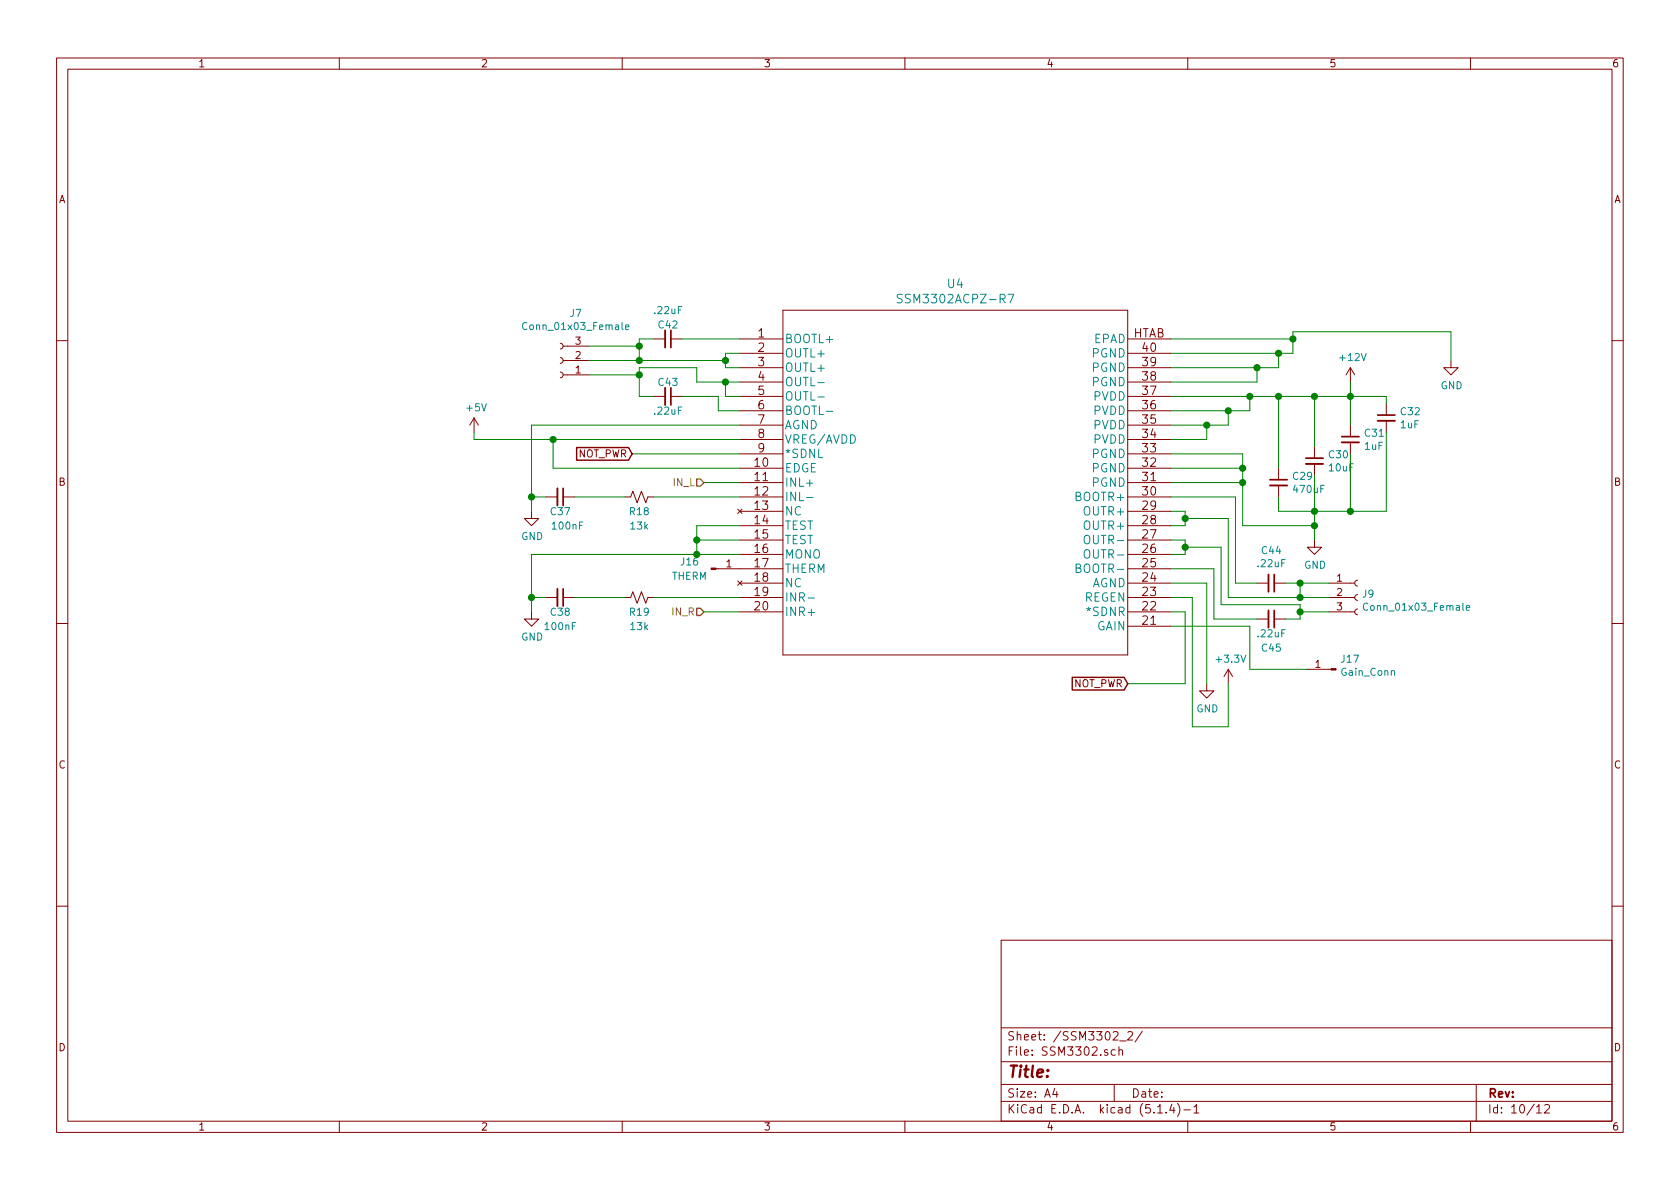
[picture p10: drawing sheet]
<svg xmlns="http://www.w3.org/2000/svg" width="297mm" height="210mm" viewBox="0 0 297 210" stroke-linecap="round" stroke-linejoin="round" font-family="sans-serif">
<g fill="none" stroke="#840000" stroke-width=".18">
<path d="M10 10.3h277v189.9h-277zM12 12.2h273v186.1h-273zM60 10.3v1.9M110 10.3v1.9M160 10.3v1.9M210 10.3v1.9M260 10.3v1.9M115.6 59.9h2M118.6 59.9h2M130.8 59.9h7.6M138.4 54.9h61v60.9h-61zM199.4 59.9h7.6"/>
<path d="M10 60.2h2M83.8 73.9l-.7 1.3M83.8 73.9v2.5M83.8 73.9l.8 1.3M99.1 60.7l.3 .1 .2 .3-.2 .4-.3 .2M99.1 63.2l.3 .2 .2 .2-.2 .5-.3 .2M99.1 65.8l.3 .1 .2 .3-.2 .4-.3 .2M99.6 61.2h4.5M99.6 63.7h4.5M99.6 66.3h4.5M115.6 70.1h2M118.6 70.1h2"/>
<path d="M130.8 62.5h7.6M130.8 65h7.6M130.8 67.6h7.6M130.8 70.1h7.6M130.8 72.6h7.6M130.8 75.2h7.6M130.8 77.7h7.6M199.4 62.5h7.6M199.4 65h7.6M199.4 67.6h7.6M199.4 70.1h7.6M199.4 72.6h7.6"/>
<path d="M199.4 75.2h7.6M199.4 77.7h7.6M232.4 79v2M238.8 65l-.8 1.3M238.8 65v2.6M238.8 75.2v2M238.8 78.2v2.1M238.8 65l.7 1.3M245.1 71.4v2M245.1 74.4v2M256.5 63.7v1.3h1.3l-1.3 1.3-1.2-1.3h1.2M285 60.2h2"/>
<path d="M94 90.4v1.3h1.2l-1.2 1.3-1.3-1.3h1.3M96.5 87.9h2.1M99.6 87.9h2M110.5 87.9h1l.4-1 .7 2 .8-2 .8 2 .4-1h1M130.4 90l.8 .8M130.8 87.9h7.6M130.8 80.3h7.6M130.8 82.8h7.6M130.8 85.3h7.6M130.8 90.4h7.6M130.8 93h7.6M130.8 95.5h7.6"/>
<path d="M130.8 98h7.6M131.2 90l-.8 .8M199.4 87.9h7.6M199.4 80.3h7.6M199.4 82.8h7.6M199.4 85.3h7.6M199.4 90.4h7.6M199.4 93h7.6M199.4 95.5h7.6M199.4 98h7.6M226.1 82.8v2M226.1 85.8v2.1"/>
<path d="M232.4 95.5v1.3h1.3l-1.3 1.2-1.3-1.2h1.3M232.4 82v2.1M10 110.3h2M94 108.2v1.3h1.2l-1.2 1.2-1.3-1.2h1.3M96.5 105.7h2.1M99.6 105.7h2M110.5 105.7h1l.4-1.1 .7 2.1 .8-2.1 .8 2.1 .4-1h1M126.6 100.6h11.8M130.4 102.7l.8 .8M130.8 108.2h7.6M130.8 105.7h7.6M130.8 103.1h7.6"/>
<path d="M131.2 102.7l-.8 .8M199.4 108.2h7.6M199.4 105.7h7.6M199.4 103.1h7.6M199.4 100.6h7.6M199.4 110.7h7.6M217.2 118.4l-.8 1.2M217.2 118.4v2.5M217.2 118.4l.7 1.2M222.2 103.1h2.1M222.2 109.5h2.1M225.3 103.1h2"/>
<path d="M225.3 109.5h2M231.1 118.4h4.3M234.9 108.2h4.6M234.9 105.7h4.6M234.9 103.1h4.6M240 107.7l-.3 .1-.2 .3 .1 .4 .4 .2M240 105.2l-.3 .1-.2 .3 .1 .4 .4 .2M240 102.6l-.3 .1-.2 .3 .1 .4 .4 .2M285 110.3h2M213.4 120.9v1.3h1.2l-1.2 1.2-1.3-1.2h1.3M10 160.2h2M177 166.3h108v32h-108z"/>
<path d="M285 160.2h2M60 198.3v1.9M110 198.3v1.9M160 198.3v1.9M177 194.8h108M177 191.8h108M177 187.8h108M177 181.8h108M186.5 192.5l-.4 1h1M186.8 193v1M197 191.8v3M197.2 185.7l-.4-.1-.3 .3v.6l.3 .1 .4-.1"/>
<path d="M197.8 185.7l.2-.1 .4 .1 .1 .9M197.8 185.1v1.5M198 184.1h1.1M199.4 182.6l.2-.2h.4l.3 .4-1 1.1h1M202 182.3l-1.3 2M204.7 196.8h.8M206.2 196.7v.1M207.2 195.2l-.4 1.1h.9M207.5 195.8v1M208.2 195.1a1.71 1.71 0 0 1 0 2.3M209.3 196.3h1.2M210 198.3v1.9"/>
<path d="M211.1 195.8l.4-.5v1.5M211.1 196.8h.9M260 198.3v1.9M261 191.8v6.5M271.7 195.8l.4-.5v1.5M271.7 196.8h.8M273.1 195.5l.2-.2h.4l.2 .2 .1 .3-.1 .2-.9 .8h1"/>
</g>
<g fill="none" stroke="#008484" stroke-width=".18">
<path d="M93.2 57.1a.6 .6 0 0 0-.9 .5 .6 .6 0 0 0 .6 .7l.3-.1M110.6 57.9l.6-.1-.1-.3-.3-.1-.2 .2v.6h.5M159.5 52.1a.68 .68 0 0 0-.8 .1v.4l.7 .4v.4a.62 .62 0 0 1-.8 .1M178.2 52h1l-.6 1.6M144.6 67.7h1.1M144.6 70.2h1.1M146.1 72.7h1.1M142.6 88h1.1M191.8 97.4a.49 .49 0 0 1 .5-.2 .49 .49 0 0 1 .4 .5v.5a.5 .5 0 0 1-.5 .5 .5 .5 0 0 1-.5-.5zM191.8 94.9a.49 .49 0 0 1 .5-.2 .49 .49 0 0 1 .4 .5v.5a.5 .5 0 0 1-.5 .5 .5 .5 0 0 1-.5-.5zM142.9 105.8h1.1M190.3 100.5h.5l.2-.2 .1-.3-.3-.3h-.5v1.5h.5l.3-.2a.41 .41 0 0 0-.3-.5"/>
<path d="M241.8 106.8a.6 .6 0 0 0-.8 .4 .6 .6 0 0 0 .6 .7l.2-.1M259.3 107.5l.6-.1-.1-.3h-.4l-.1 .2v.6h.5"/>
</g>
<path d="M117.6 58.4v3.1M117.6 68.6v3M237.2 78.2h3.1M243.6 74.4h3M98.6 86.4v3M224.5 85.8h3.1M230.9 82h3M98.6 104.1v3.1M224.3 101.6v3M224.3 107.9v3.1" fill="none" stroke="#840000" stroke-width=".33"/>
<path d="M118.6 58.4v3.1M118.6 68.6v3M237.2 77.2h3.1M243.6 73.4h3M99.6 86.4v3M224.5 84.8h3.1M230.9 81h3M99.6 104.1v3.1M225.3 101.6v3M225.3 107.9v3.1" fill="none" stroke="#840000" stroke-width=".3"/>
<g fill="#840000" stroke="#840000" stroke-width=".18">
<path d="M235.4 118.2h.8v.3h-.8z"/>
<path d="M125.7 100.5h.9v.2h-.9z"/>
</g>
<g fill="none" stroke="#008400" stroke-width=".18">
<path d="M115.6 59.9h-2.6v3.8M120.6 59.9h10.2M207 59.9h21.6M83.8 76.4v1.3h47M97.8 77.7v5.1h33M104.1 63.7h24.2M104.1 61.2h8.9M104.1 66.3h8.9M120.6 70.1h6.4v2.5h3.8M128.3 67.6v2.5h2.5M130.8 67.6h-7.6v-2.6h-10.2v5.1h2.6M130.8 62.5h-2.5v2.5h2.5"/>
<path d="M130.8 75.2h-36.8v15.2M207 70.1h38.1v1.3M207 62.5h21.6v-3.8h27.9v5M213.4 75.2v2.5h-6.4M217.2 72.6v2.6h-10.2M221 70.1v2.5h-14M222.2 65v2.6h-15.2M226.1 62.5v2.5h-19.1M226.1 70.1v12.7M232.4 70.1v8.9M238.8 67.6v7.6M245.1 76.4v14h-19v-2.5"/>
<path d="M94 87.9h2.5M101.6 87.9h8.9M111.8 80.3h19M115.6 87.9h15.2M123.2 95.5h7.6M124.5 85.3h6.3M130.8 93h-7.6v5M130.8 98h-36.8v10.2M207 87.9h11.4v15.2h3.8M207 85.3h12.7M207 90.4h2.5v2.6h-2.5M207 80.3h12.7v12.7h12.7"/>
<path d="M207 95.5h2.5v2.5h-2.5M207 82.8h12.7M209.5 96.8h6.4v10.1h14v2.6h-2.6M209.5 91.7h7.7v14h17.7M232.4 84.1v11.4M238.8 80.3v10.1M94 105.7h2.5M101.6 105.7h8.9M115.6 105.7h15.2M124.5 108.2h6.3M207 105.7h3.8v22.8h6.4v-7.6M207 100.6h7.6v8.9h7.6"/>
<path d="M207 103.1h6.4v17.8M207 108.2h2.5v12.7h-10.1M207 110.7h14v7.7h10.1M227.3 103.1h7.6M229.9 103.1v2.6M229.9 108.2h5"/>
</g>
<path d="M123.2 84.7h.6l.7 .6-.7 .7h-.6zM123.2 107.6h.6l.7 .6-.7 .6h-.6z" fill="none" stroke="#848400" stroke-width=".25"/>
<path d="M102 79.1h9.1l.7 1.2-.7 1.1h-9.1zM189.6 119.8h9.2l.6 1.1-.6 1.1h-9.2z" fill="none" stroke="#840000" stroke-width=".25"/>
<g fill="#008400" stroke="#008400" stroke-width=".25">
<circle cx="123.2" cy="98" r=".51"/>
<circle cx="226.1" cy="70.1" r=".51"/>
<circle cx="209.6" cy="96.8" r=".51"/>
<circle cx="213.4" cy="75.2" r=".51"/>
<circle cx="229.9" cy="105.7" r=".51"/>
<circle cx="123.2" cy="95.5" r=".51"/>
<circle cx="232.4" cy="90.4" r=".51"/>
<circle cx="97.8" cy="77.7" r=".51"/>
<circle cx="238.8" cy="70.1" r=".51"/>
<circle cx="228.6" cy="59.9" r=".51"/>
<circle cx="238.8" cy="90.4" r=".51"/>
<circle cx="232.4" cy="70.1" r=".51"/>
<circle cx="222.3" cy="65" r=".51"/>
<circle cx="113" cy="63.7" r=".51"/>
<circle cx="128.3" cy="67.6" r=".51"/>
<circle cx="113" cy="61.2" r=".51"/>
<circle cx="113" cy="66.3" r=".51"/>
<circle cx="226.1" cy="62.5" r=".51"/>
<circle cx="94" cy="105.7" r=".51"/>
<circle cx="94" cy="87.9" r=".51"/>
<circle cx="229.9" cy="103.1" r=".51"/>
<circle cx="128.3" cy="63.7" r=".51"/>
<circle cx="219.7" cy="85.3" r=".51"/>
<circle cx="219.7" cy="82.8" r=".51"/>
<circle cx="232.4" cy="93" r=".51"/>
<circle cx="209.6" cy="91.7" r=".51"/>
<circle cx="217.2" cy="72.6" r=".51"/>
<circle cx="229.9" cy="108.2" r=".51"/>
<circle cx="221" cy="70.1" r=".51"/>
</g>
<text font-size="2.8" fill="#840000" x="178" y="190.5">Title:</text>
<g font-size="2.1" fill="#008484">
<text x="159.7" y="53.6">SSM3302ACPZ-R7</text>
<text x="167.6" y="50.9">U4</text>
<text x="138.7" y="60.7">BOOTL+</text>
<text x="138.7" y="63.2">OUTL+</text>
<text x="138.7" y="65.8">OUTL+</text>
<text x="193.1" y="65.8">PGND</text>
<text x="193.1" y="63.2">PGND</text>
<text x="193.3" y="60.7">EPAD</text>
<text x="138.7" y="68.3">OUTL-</text>
<text x="138.7" y="70.8">OUTL-</text>
<text x="193.1" y="68.3">PGND</text>
<text x="193.3" y="70.8">PVDD</text>
<text x="138.7" y="73.4">BOOTL-</text>
<text x="138.7" y="75.9">AGND</text>
<text x="193.3" y="75.9">PVDD</text>
<text x="193.3" y="73.4">PVDD</text>
<text x="138.7" y="78.5">VREG/AVDD</text>
<text x="138.7" y="81">*SDNL</text>
<text x="138.7" y="83.5">EDGE</text>
<text x="193.1" y="83.5">PGND</text>
<text x="193.1" y="81">PGND</text>
<text x="193.3" y="78.5">PVDD</text>
<text x="138.7" y="86.1">INL+</text>
<text x="138.7" y="88.6">INL-</text>
<text x="190.4" y="88.6">BOOTR+</text>
<text x="193.1" y="86.1">PGND</text>
<text x="138.7" y="91.2">NC</text>
<text x="138.7" y="93.7">TEST</text>
<text x="192" y="93.7">OUTR+</text>
<text x="192" y="91.2">OUTR+</text>
<text x="138.7" y="96.2">TEST</text>
<text x="138.7" y="98.8">MONO</text>
<text x="138.7" y="101.3">THERM</text>
<text x="190.9" y="101.3">BOOTR-</text>
<text x="192.5" y="98.8">OUTR-</text>
<text x="192.5" y="96.2">OUTR-</text>
<text x="138.7" y="103.9">NC</text>
<text x="138.7" y="106.4">INR-</text>
<text x="191.7" y="106.4">REGEN</text>
<text x="193" y="103.9">AGND</text>
<text x="138.7" y="108.9">INR+</text>
<text x="192.4" y="108.9">*SDNR</text>
<text x="193.9" y="111.5">GAIN</text>
</g>
<g font-size="2.1" fill="#840000">
<text x="134" y="59.7">1</text>
<text x="200.3" y="59.7">HTAB</text>
<text x="134" y="62.2">2</text>
<text x="134" y="64.8">3</text>
<text x="202.1" y="64.8">39</text>
<text x="202.1" y="62.2">40</text>
<text x="134" y="67.3">4</text>
<text x="134" y="69.8">5</text>
<text x="202.1" y="69.8">37</text>
<text x="202.1" y="67.3">38</text>
<text x="134" y="72.4">6</text>
<text x="134" y="74.9">7</text>
<text x="134" y="77.5">8</text>
<text x="202.1" y="77.5">34</text>
<text x="202.1" y="74.9">35</text>
<text x="202.1" y="72.4">36</text>
<text x="133.5" y="82.5">10</text>
<text x="134" y="80">9</text>
<text x="202.1" y="82.5">32</text>
<text x="202.1" y="80">33</text>
<text x="133.5" y="85.1">11</text>
<text x="133.5" y="87.6">12</text>
<text x="202.1" y="87.6">30</text>
<text x="202.1" y="85.1">31</text>
<text x="133.5" y="90.2">13</text>
<text x="133.5" y="92.7">14</text>
<text x="133.5" y="95.2">15</text>
<text x="202.1" y="95.2">27</text>
<text x="202.1" y="92.7">28</text>
<text x="202.1" y="90.2">29</text>
<text x="133.5" y="97.8">16</text>
<text x="133.5" y="100.3">17</text>
<text x="202.1" y="100.3">25</text>
<text x="202.1" y="97.8">26</text>
<text x="133.5" y="102.9">18</text>
<text x="133.5" y="105.4">19</text>
<text x="133.5" y="107.9">20</text>
<text x="202.1" y="107.9">22</text>
<text x="202.1" y="105.4">23</text>
<text x="202.1" y="102.9">24</text>
<text x="202.1" y="110.5">21</text>
<text x="178" y="184">Sheet: /SSM3302_2/</text>
<text x="178" y="186.7">File: SSM3302.sch</text>
<text x="178" y="196.9">KiCad E.D.A. kicad (5.1.4)-1</text>
<text x="178" y="194.1">Size: A4</text>
<text x="200" y="194.1">Date:</text>
<text x="263" y="194.1">Rev:</text>
<text x="263" y="196.9">Id: 10/12</text>
</g>
<g font-size="1.8" fill="#840000">
<text x="35" y="11.9">1</text>
<text x="85" y="11.9">2</text>
<text x="135" y="11.9">3</text>
<text x="185" y="11.9">4</text>
<text x="235" y="11.9">5</text>
<text x="285" y="11.9">6</text>
<text x="10.4" y="35.9">A</text>
<text x="285.4" y="35.9">A</text>
<text x="101.8" y="63.5">2</text>
<text x="101.8" y="61">3</text>
<text x="101.8" y="66">1</text>
<text x="102.1" y="80.9">NOT_PWR</text>
<text x="10.4" y="85.9">B</text>
<text x="285.4" y="85.9">B</text>
<text x="128.4" y="100.3">1</text>
<text x="236.4" y="102.9">1</text>
<text x="236.4" y="105.4">2</text>
<text x="236.4" y="107.9">3</text>
<text x="232.6" y="118.1">1</text>
<text x="189.8" y="121.5">NOT_PWR</text>
<text x="10.4" y="135.9">C</text>
<text x="285.4" y="135.9">C</text>
<text x="10.4" y="185.9">D</text>
<text x="285.4" y="185.9">D</text>
<text x="35" y="199.9">1</text>
<text x="85" y="199.9">2</text>
<text x="135" y="199.9">3</text>
<text x="185" y="199.9">4</text>
<text x="235" y="199.9">5</text>
<text x="285" y="199.9">6</text>
</g>
<g font-size="1.8" fill="#008484">
<text x="93.1" y="58.4">Conn_01x03_Female</text>
<text x="100.8" y="56.1">J7</text>
<text x="115.8" y="55.5">.22uF</text>
<text x="116.5" y="58.1">C42</text>
<text x="237.1" y="63.8">+12V</text>
<text x="116.5" y="68.2">C43</text>
<text x="254.7" y="68.8">GND</text>
<text x="82.6" y="72.7">+5V</text>
<text x="115.8" y="73.3">.22uF</text>
<text x="241.4" y="77.2">C31</text>
<text x="247.7" y="75.7">1uF</text>
<text x="247.7" y="73.4">C32</text>
<text x="235" y="81">C30</text>
<text x="235.1" y="83.4">10uF</text>
<text x="241.3" y="79.5">1uF</text>
<text x="228.7" y="84.9">C29</text>
<text x="228.9" y="87.2">470uF</text>
<text x="92.2" y="95.5">GND</text>
<text x="97.4" y="91.1">C37</text>
<text x="97.8" y="93.6">100nF</text>
<text x="111.4" y="91.1">R18</text>
<text x="111.6" y="93.6">13k</text>
<text x="120.4" y="100">J16</text>
<text x="222.5" y="100.3">.22uF</text>
<text x="223.2" y="98">C44</text>
<text x="230.6" y="100.6">GND</text>
<text x="118.8" y="102.5">THERM</text>
<text x="240.9" y="105.7">J9</text>
<text x="241.7" y="108">Conn_01x03_Female</text>
<text x="92.2" y="113.3">GND</text>
<text x="96.5" y="111.4">100nF</text>
<text x="97.4" y="108.9">C38</text>
<text x="111.4" y="108.9">R19</text>
<text x="111.6" y="111.4">13k</text>
<text x="222.5" y="112.7">.22uF</text>
<text x="215.2" y="117.2">+3.3V</text>
<text x="223.2" y="115.2">C45</text>
<text x="237.2" y="117.2">J17</text>
<text x="237.2" y="119.5">Gain_Conn</text>
<text x="211.5" y="126">GND</text>
</g>
<g font-size="1.8" fill="#848400">
<text x="119.1" y="86">IN_L</text>
<text x="118.9" y="108.8">IN_R</text>
</g>
</svg>
